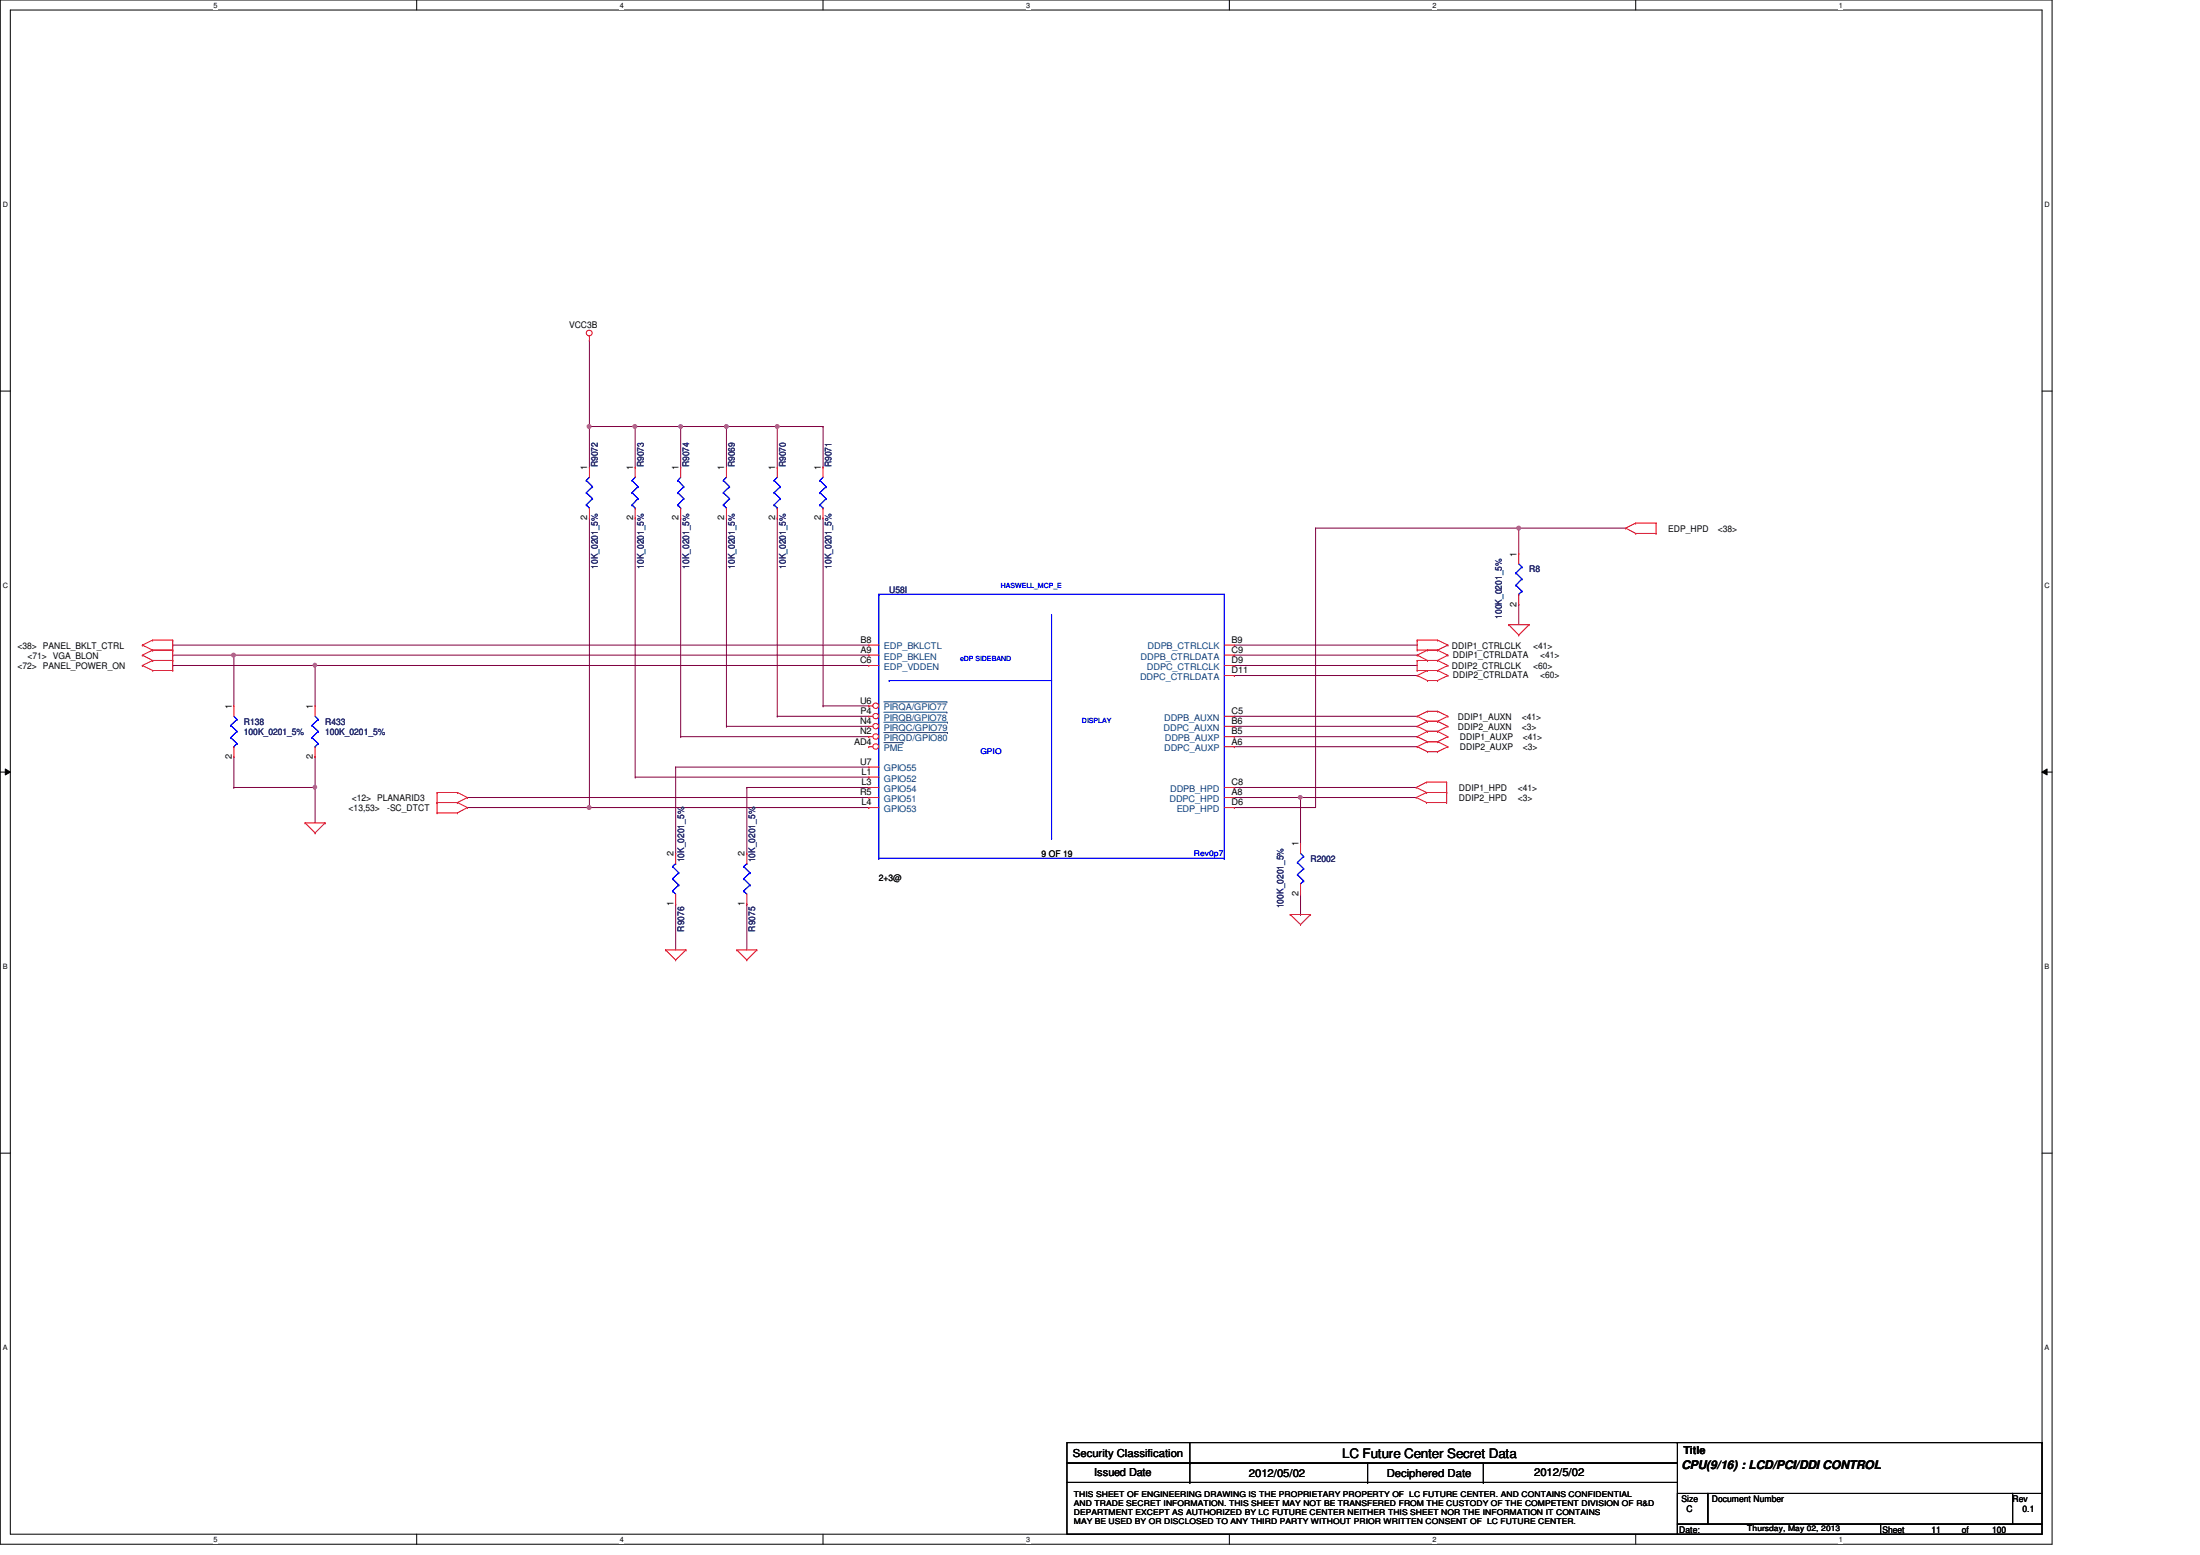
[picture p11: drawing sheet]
<svg xmlns="http://www.w3.org/2000/svg" width="297mm" height="210mm" viewBox="0 0 297 210" stroke-linecap="round" stroke-linejoin="round" font-family="sans-serif">
<path d="M0 0h277.1v208.4h-277.1zM1.4 1.4h274.3v205.7h-274.3z" fill="none" stroke="#000" stroke-width=".14"/>
<g fill="#fff">
<path d="M28.8 .1h.6v1.1h-.6z"/>
<path d="M28.8 207.2h.6v1.1h-.6z"/>
</g>
<path d="M56.3 0v1.4M56.3 207.1v1.3" fill="none" stroke="#000" stroke-width=".14"/>
<g fill="#fff">
<path d="M83.7 .1h.5v1.1h-.5z"/>
<path d="M83.7 207.2h.5v1.1h-.5z"/>
</g>
<path d="M111.1 0v1.4M111.1 207.1v1.3" fill="none" stroke="#000" stroke-width=".14"/>
<g fill="#fff">
<path d="M138.6 .1h.5v1.1h-.5z"/>
<path d="M138.6 207.2h.5v1.1h-.5z"/>
</g>
<path d="M166 0v1.4M166 207.1v1.3" fill="none" stroke="#000" stroke-width=".14"/>
<g fill="#fff">
<path d="M193.4 .1h.6v1.1h-.6z"/>
<path d="M193.4 207.2h.6v1.1h-.6z"/>
</g>
<path d="M220.8 0v1.4M220.8 207.1v1.3" fill="none" stroke="#000" stroke-width=".14"/>
<g fill="#fff">
<path d="M248.3 .1h.5v1.1h-.5z"/>
<path d="M248.3 207.2h.5v1.1h-.5z"/>
<path d="M.4 27.1h.7v1.1h-.7z"/>
<path d="M276.1 27.1h.7v1.1h-.7z"/>
<path d="M.4 78.5h.7v1.1h-.7z"/>
<path d="M276.1 78.5h.7v1.1h-.7z"/>
</g>
<path d="M0 52.8h1.4M275.7 52.8h1.4" fill="none" stroke="#000" stroke-width=".14"/>
<g fill="#fff">
<path d="M.4 129.9h.6v1.1h-.6z"/>
<path d="M276.1 129.9h.6v1.1h-.6z"/>
</g>
<path d="M0 104.2h1.4M.7 103.8l.7 .4-.7 .4zM275.7 104.2l.7-.4v.8zM275.7 104.2h1.4" fill="none" stroke="#000" stroke-width=".14"/>
<path d="M.7 103.8l.7 .4-.7 .4zM275.7 104.2l.7-.4v.8z" fill="#000"/>
<g fill="#fff">
<path d="M.4 181.4h.6v1.1h-.6z"/>
<path d="M276.1 181.4h.6v1.1h-.6z"/>
</g>
<path d="M0 155.7h1.4M275.7 155.7h1.4" fill="none" stroke="#000" stroke-width=".14"/>
<path d="M31.6 102.2h.1M31.6 106.3h.1M31.6 102.2v4.1M31.6 106.3h10.9" fill="none" stroke="#800040" stroke-width=".14"/>
<path d="M42.3 106.1l.2-.1 .2 .1v.3l-.2 .1-.2-.1z" fill-rule="evenodd" fill="#f0f"/>
<path d="M42.3 106.1l.2-.1 .2 .1v.3l-.2 .1-.2-.1z" fill="none" stroke="#f0f" stroke-width=".14"/>
<path d="M31.6 88.4h.1M31.6 88.4h85.7M42.5 106.3h.1M42.5 102.2h.1M42.5 102.2v8.9" fill="none" stroke="#800040" stroke-width=".14"/>
<circle cx="31.5" cy="88.4" r=".26" fill="#f0f"/>
<circle cx="31.5" cy="88.4" r=".26" fill="none" stroke="#f0f" stroke-width=".14"/>
<path d="M23.3 88.4h.1M23.3 89.8h.1M23.3 87.1h.1M23.3 88.4h8.3M23.3 89.8h94M23.3 87.1h94M31.6 88.4h.1M31.6 88.4v6.9M42.5 89.8h.1M42.5 89.8v5.5" fill="none" stroke="#800040" stroke-width=".14"/>
<path d="M42.3 89.6l.2-.1 .2 .1v.4h-.2h-.2z" fill-rule="evenodd" fill="#f0f"/>
<path d="M42.3 89.6l.2-.1 .2 .1v.4h-.2h-.2z" fill="none" stroke="#f0f" stroke-width=".14"/>
<path d="M205.1 71.3h.1M205.1 71.3h14.4M166.7 109h.1M166.7 109h10.9" fill="none" stroke="#800040" stroke-width=".14"/>
<circle cx="205.1" cy="71.3" r=".26" fill="#f0f"/>
<circle cx="205.1" cy="71.3" r=".26" fill="none" stroke="#f0f" stroke-width=".14"/>
<path d="M79.6 57.6h.1M79.6 57.6v5.5M177.6 71.3h.1M177.6 71.3h27.5M205.1 71.3h.1M205.1 71.3v3.4M205.1 81.6h.1M205.1 81.6v2.7" fill="none" stroke="#800040" stroke-width=".14"/>
<circle cx="79.5" cy="57.6" r=".26" fill="#f0f"/>
<circle cx="79.5" cy="57.6" r=".26" fill="none" stroke="#f0f" stroke-width=".14"/>
<path d="M79.6 57.6h.1M79.6 57.6h6.2M85.8 57.6h.1M85.8 57.6v5.5" fill="none" stroke="#800040" stroke-width=".14"/>
<circle cx="85.7" cy="57.6" r=".26" fill="#f0f"/>
<circle cx="85.7" cy="57.6" r=".26" fill="none" stroke="#f0f" stroke-width=".14"/>
<path d="M79.6 45.9h.1M79.6 45.9v11.7M104.9 57.6h.1M104.9 57.6h6.2M111.1 57.6h.1M111.1 57.6v5.5" fill="none" stroke="#800040" stroke-width=".14"/>
<circle cx="104.9" cy="57.6" r=".26" fill="#f0f"/>
<circle cx="104.9" cy="57.6" r=".26" fill="none" stroke="#f0f" stroke-width=".14"/>
<path d="M85.8 57.6h.1M85.8 57.6h12.3M91.9 57.6h.1M91.9 57.6v5.5M98.1 57.6h.1M98.1 57.6v5.5" fill="none" stroke="#800040" stroke-width=".14"/>
<circle cx="91.9" cy="57.6" r=".26" fill="#f0f"/>
<circle cx="91.9" cy="57.6" r=".26" fill="none" stroke="#f0f" stroke-width=".14"/>
<path d="M98.1 57.6h.1M98.1 57.6h6.8M104.9 57.6h.1M104.9 57.6v5.5" fill="none" stroke="#800040" stroke-width=".14"/>
<circle cx="98.1" cy="57.6" r=".26" fill="#f0f"/>
<circle cx="98.1" cy="57.6" r=".26" fill="none" stroke="#f0f" stroke-width=".14"/>
<g fill="none" stroke="#800040" stroke-width=".14">
<path d="M79.6 69.9v39.1M85.8 69.9v35M98.1 69.9h.1M98.1 69.9v28.1M104.9 69.9h.1M104.9 69.9v26.8M111.1 69.9v25.4M91.9 99.4h.1M91.9 99.4h25.4M104.9 96.7h.1M104.9 96.7h12.4M111.1 95.3h.1"/>
<path d="M111.1 95.3h6.2M117.3 95.3h.1M79.6 109h.1M85.8 104.9h.1M85.8 104.9h31.5M117.3 104.9h.1"/>
</g>
<circle cx="79.5" cy="109" r=".26" fill="#f0f"/>
<circle cx="79.5" cy="109" r=".26" fill="none" stroke="#f0f" stroke-width=".14"/>
<g fill="none" stroke="#800040" stroke-width=".14">
<path d="M166.7 87.1h.1M166.7 88.4h.1M166.7 89.8h.1M166.7 91.2h.1M166.7 96.7h.1M166.7 98h.1M166.7 99.4h.1M166.7 87.1h24.6M166.7 88.4h24.6M166.7 89.8h24.6M166.7 91.2h24.6M166.7 96.7h24.6"/>
<path d="M166.7 98h24.6M166.7 99.4h24.6M63.1 107.7h.1M63.1 109h54.2M63.1 107.7h54.2M79.6 109h.1M91.2 103.5h.1M91.2 115.2h.1M91.2 103.5h26.1M91.2 103.5v11.7M100.8 106.3h.1M100.8 115.2h.1"/>
<path d="M100.8 106.3h16.5M100.8 106.3v8.9M117.3 109h.1M166.7 100.8h.1M166.7 100.8h24.6M175.6 107.7h.1M175.6 107.7h15.6M91.2 122h.1M91.2 122v6.2M100.8 122h.1M100.8 122v6.2"/>
</g>
<circle cx="175.6" cy="107.6" r=".25" fill="#f0f"/>
<circle cx="175.6" cy="107.6" r=".25" fill="none" stroke="#f0f" stroke-width=".14"/>
<g fill="none" stroke="#800040" stroke-width=".14">
<path d="M91.9 69.9h.1M91.9 69.9v29.5M177.6 71.3h.1M177.6 71.3v37.7M98.1 98h.1M98.1 98h19.2M166.7 106.3h.1M166.7 107.7h.1M166.7 106.3h24.5M166.7 107.7h8.9v6.1M175.6 113.8h.1M175.6 123.4h.1"/>
<path d="M175.6 120.7v2.7"/>
</g>
<g fill="none" stroke="#f00" stroke-width=".14">
<path d="M79.6 45.9h.1M79.6 45.4v.5M79.6 63.1h.1M79.6 69.9h.1M79.6 63.1v1.3M79.6 68.6v1.3M85.8 63.1h.1M85.8 69.9h.1M85.8 63.1v1.3M85.8 68.6v1.3M91.9 63.1h.1M91.9 69.9h.1"/>
<path d="M91.9 63.1v1.3M91.9 68.6v1.3M98.1 63.1h.1M98.1 69.9h.1M98.1 63.1v1.3M98.1 68.6v1.3M104.9 63.1h.1M104.9 69.9h.1M104.9 63.1v1.3M104.9 68.6v1.3M111.1 63.1h.1M111.1 69.9h.1"/>
<path d="M111.1 63.1v1.3M111.1 68.6v1.3M205.1 74.7h.1M205.1 74.7v1.4M219.5 71.3h.1M219.5 71.3l1.3 .7M220.8 70.6h.1M220.8 72h.1M220.8 70.6l-1.3 .7M220.8 70.6h2.8M220.8 72h2.8M223.6 70.6h.1"/>
<path d="M223.6 72h.1M223.6 70.6v1.4M19.2 88.4h.1M19.2 89.8h.1M19.2 87.1h.1M19.2 88.4l1.4 .8M19.2 89.8l1.4 .7M19.2 87.1l1.4 .7M20.6 87.8h.1M20.6 89.2h.1M20.6 90.5h.1M20.6 86.4h.1"/>
<path d="M20.6 87.8l-1.4 .6M20.6 87.8h2.7M20.6 89.2h2.7M20.6 89.2l-1.4 .6M20.6 90.5h2.7M20.6 86.4l-1.4 .7M20.6 86.4h2.7M23.3 87.8h.1M23.3 89.2h.1M23.3 90.5h.1M23.3 86.4h.1M23.3 86.4v4.1"/>
<path d="M31.6 95.3h.1M31.6 95.3v1.4M42.5 95.3h.1M42.5 95.3v1.4M117.3 87.1h.1M117.3 87.1h1.4M165.3 87.1h1.4M165.3 96.7h1.4M165.3 91.2h1.4M165.3 89.8h1.4M165.3 88.4h1.4M166.7 96.7h.1"/>
<path d="M166.7 91.2h.1M166.7 89.8h.1M166.7 88.4h.1M166.7 87.1h.1M191.3 96.7h.1M191.3 99.4h.1M191.3 86.4h.1M191.3 87.8h.1M191.3 88.4h.1M191.3 89.2h.1M191.3 90.5h.1M191.3 91.2h.1"/>
<path d="M191.3 98h.1M191.3 87.8h2.8M191.3 89.2h2.8M191.3 90.5h2.8M191.3 86.4h2.8M191.3 96.7l1.4 .7M191.3 99.4l1.4 .7M191.3 86.4v1.4M191.3 89.2v1.3M191.3 88.4l1.4 .8M191.3 91.2l1.4 .7M191.3 98l1.4 .7"/>
<path d="M192.7 96h.1M192.7 97.4h.1M192.7 98.7h.1M192.7 87.8h.1M192.7 89.2h.1M192.7 90.5h.1M192.7 91.9h.1M192.7 96l-1.4 .7M192.7 96h1.4M192.7 97.4h1.4M192.7 98.7l-1.4 .7M192.7 98.7h1.4"/>
<path d="M192.7 87.8l-1.4 .6M192.7 90.5l-1.4 .7M192.7 91.9h1.4M192.7 97.4l-1.4 .6M194.1 96h.1M194.1 97.4h.1M194.1 98.7h.1M194.1 86.4h.1M194.1 87.8h.1M194.1 89.2h.1M194.1 90.5h.1M194.1 91.9h.1"/>
<path d="M194.1 96l1.4 .7M194.1 98.7l1.4 .7M194.1 86.4l1.4 .7M194.1 87.8l1.4 .6M194.1 89.2l1.4 .6M194.1 90.5l1.4 .7M194.1 97.4l1.4 .6M195.5 96.7h.1M195.5 99.4h.1M195.5 87.1h.1M195.5 88.4h.1M195.5 89.8h.1"/>
<path d="M195.5 91.2h.1M195.5 98h.1M195.5 96.7l-1.4 .7M195.5 99.4l-1.4 .7M195.5 87.1l-1.4 .7M195.5 88.4l-1.4 .8M195.5 89.8l-1.4 .7M195.5 91.2l-1.4 .7M195.5 98l-1.4 .7M203.7 84.3h.1M203.7 84.3h2.8M203.7 84.3l1.4 1.4"/>
<path d="M205.1 85.7h.1M205.1 81.6h.1M205.1 80.2v1.4M206.5 84.3h.1M206.5 84.3l-1.4 1.4M31.6 102.2h.1M31.6 100.8v1.4M41.2 111.1h.1M41.2 111.1h2.7M41.2 111.1l1.3 1.3M42.5 112.4h.1M42.5 102.2h.1"/>
<path d="M42.5 100.8v1.4M43.9 111.1h.1M43.9 111.1l-1.4 1.3M59 108.3h.1M59 109.7h.1M59 107h.1M59 108.3h2.8M59 107v2.7M59 109.7h2.8M59 107h2.8M61.8 108.3h.1M61.8 109.7h.1"/>
<path d="M61.8 107h.1M61.8 108.3l1.3 .7M61.8 107l1.3 .7M63.1 109h.1M63.1 107.7h.1M63.1 109l-1.3 .7M63.1 107.7l-1.3 .6M91.2 115.2h.1M91.2 115.2v1.4M100.8 115.2h.1M100.8 115.2v1.4M165.3 107.7h1.4"/>
<path d="M165.3 109h1.4M165.3 106.3h1.4M166.7 107.7h.1M166.7 109h.1M166.7 106.3h.1M175.6 113.8h.1M175.6 113.8v1.4M175.6 119.3v1.4M191.2 107.7h.1M191.2 106.3h.1M191.2 107.7l1.4 .6M191.2 106.3l1.4 .7"/>
<path d="M191.3 100.8h.1M191.3 100.8l1.4 .7M192.6 107h.1M192.6 108.3h.1M192.6 105.6h.1M192.6 108.3h2.7M192.6 107h2.7M192.6 107l-1.4 .7M192.6 105.6l-1.4 .7M192.6 105.6h2.7M192.7 100.1h.1M192.7 101.5h.1"/>
<path d="M192.7 100.1h1.4M192.7 100.1l-1.4 .7M192.7 101.5h1.4M194.1 100.1h.1M194.1 101.5h.1M194.1 100.1l1.4 .7M195.3 107h.1M195.3 108.3h.1M195.3 105.6h.1M195.3 105.6v2.7M195.5 100.8h.1M195.5 100.8l-1.4 .7"/>
<path d="M89.9 128.2h.1M89.9 128.2h2.7M89.9 128.2l1.3 1.4M91.2 129.6h.1M91.2 122h.1M91.2 120.7v1.3M92.6 128.2h.1M92.6 128.2l-1.4 1.4M99.5 128.2h.1M99.5 128.2h2.7M99.5 128.2l1.3 1.4M100.8 129.6h.1"/>
<path d="M100.8 122h.1M100.8 120.7v1.3M102.2 128.2h.1M102.2 128.2l-1.4 1.4M174.2 123.4h.1M174.2 123.4h2.7M174.2 123.4l1.4 1.4M175.6 124.8h.1M175.6 120.7h.1M176.9 123.4h.1M176.9 123.4l-1.3 1.4"/>
<circle cx="79.6" cy="45" r=".39"/>
</g>
<g fill="none" stroke="#000" stroke-width=".14">
<path d="M144.1 194.7h82.4v2.8h-82.4zM144.1 197.5h82.4v2.6h-82.4zM160.7 197.5h.1M160.7 194.7v5.4M184.7 197.5v2.6M200.3 197.5v2.6M226.4 194.7h49.3M275.7 194.7h.1M275.7 194.7v6.9M144.1 200.1h82.4v7h-82.4zM160.7 200.1h.1M184.7 200.1h.1"/>
<path d="M200.3 200.1h.1M226.5 201.6h4.1v4.1h-4.1zM226.5 205.7h27.4v1.4h-27.4zM230.6 201.6h41.1v4.1h-41.1zM253.9 205.7h21.8v1.4h-21.8zM271.7 201.6h4v4.1h-4z"/>
</g>
<g fill="none" stroke="#00f" stroke-width=".14">
<path d="M79.2 64.9h.1M79.2 66.5h.1M79.2 68.2h.1M79.2 64.9l.8 .8M79.2 66.5l.8 .8M79.2 68.2l.4 .4M79.6 68.6h.1M79.6 64.4l-.4 .5M80 65.7h.1M80 67.3h.1M80 65.7l-.8 .8M80 67.3l-.8 .9"/>
<path d="M85.3 64.9h.1M85.3 66.5h.1M85.3 68.2h.1M85.3 64.9l.8 .8M85.3 66.5l.8 .8M85.3 68.2l.5 .4M85.8 68.6h.1M85.8 64.4l-.5 .5M86.1 65.7h.1M86.1 67.3h.1M86.1 65.7l-.8 .8M86.1 67.3l-.8 .9"/>
<path d="M91.5 64.9h.1M91.5 66.5h.1M91.5 68.2h.1M91.5 64.9l.8 .8M91.5 66.5l.8 .8M91.5 68.2l.4 .4M91.9 68.6h.1M91.9 64.4l-.4 .5M92.3 65.7h.1M92.3 67.3h.1M92.3 65.7l-.8 .8M92.3 67.3l-.8 .9"/>
<path d="M97.7 64.9h.1M97.7 66.5h.1M97.7 68.2h.1M97.7 64.9l.8 .8M97.7 66.5l.8 .8M97.7 68.2l.4 .4M98.1 68.6h.1M98.1 64.4l-.4 .5M98.5 65.7h.1M98.5 67.3h.1M98.5 65.7l-.8 .8M98.5 67.3l-.8 .9"/>
<path d="M104.5 64.9h.1M104.5 66.5h.1M104.5 68.2h.1M104.5 64.9l.9 .8M104.5 66.5l.9 .8M104.5 68.2l.4 .4M104.9 68.6h.1M104.9 64.4l-.4 .5M105.4 65.7h.1M105.4 67.3h.1M105.4 65.7l-.9 .8M105.4 67.3l-.9 .9"/>
<path d="M110.7 64.9h.1M110.7 66.5h.1M110.7 68.2h.1M110.7 64.9l.8 .8M110.7 66.5l.8 .8M110.7 68.2l.4 .4M111.1 68.6h.1M111.1 64.4l-.4 .5M111.5 65.7h.1M111.5 67.3h.1M111.5 65.7l-.8 .8M111.5 67.3l-.8 .9"/>
<path d="M204.7 77.3h.1M204.7 79h.1M204.7 77.3l.8 .8M204.7 79l.8 .8M205.1 76.1l.4 .4M205.5 76.5h.1M205.5 78.1h.1M205.5 79.8h.1M205.5 76.5l-.8 .8M205.5 78.1l-.8 .9M205.5 79.8l-.4 .4M31.2 97.9h.1"/>
<path d="M31.2 99.6h.1M31.2 97.9l.8 .8M31.2 99.6l.8 .8M31.6 96.7l.4 .4M32 97.1h.1M32 98.7h.1M32 97.1l-.8 .8M32 98.7l-.8 .9M42.1 97.9h.1M42.1 99.6h.1M42.1 97.9l.9 .8M42.1 99.6l.9 .8"/>
<path d="M42.5 96.7l.5 .4M43 97.1h.1M43 98.7h.1M43 97.1l-.9 .8M43 98.7l-.9 .9M118.7 80.2h.1M118.7 80.2v35.7M118.7 80.2h46.6v35.7M120.1 91.9h.1M120.1 91.9h21.9M142 83v30.2M205.1 80.2h.1"/>
<path d="M31.6 100.8h.1M32 100.4h.1M32 100.4l-.4 .4M42.5 100.8h.1M43 100.4h.1M43 100.4l-.5 .4M90.8 118.6h.1M90.8 117h.1M90.8 118.6l.8 .9M90.8 117l.8 .8M91.2 116.6h.1M91.2 116.6l-.4 .4"/>
<path d="M91.6 119.5h.1M91.6 117.8h.1M91.6 119.5l-.8 .8M91.6 117.8l-.8 .8M100.4 118.6h.1M100.4 117h.1M100.4 118.6l.9 .9M100.4 117l.9 .8M100.8 116.6h.1M100.8 116.6l-.4 .4M101.3 119.5h.1M101.3 117.8h.1"/>
<path d="M101.3 119.5l-.9 .8M101.3 117.8l-.9 .8M118.7 115.9h.1M118.7 115.9h46.6M142 113.2h.1M165.3 115.9h.1M175.2 116.4h.1M175.2 118.1h.1M175.2 116.4l.8 .9M175.2 118.1l.8 .8M175.6 119.3h.1M175.6 115.2l.4 .4"/>
<path d="M176 115.6h.1M176 117.3h.1M176 118.9h.1M176 115.6l-.8 .8M176 117.3l-.8 .8M176 118.9l-.4 .4M90.8 120.3h.1M90.8 120.3l.4 .4M100.4 120.3h.1M100.4 120.3l.4 .4"/>
</g>
<circle cx="118.2" cy="95.3" r=".37" fill="#fff"/>
<g fill="none" stroke="#f00" stroke-width=".14">
<path d="M117.3 95.3h.1M117.3 95.3h.6"/>
<circle cx="118.2" cy="95.3" r=".37"/>
</g>
<path d="M119.3 94.7h8.5M127.8 94.7h.1" fill="none" stroke="#004080" stroke-width=".14"/>
<circle cx="118.2" cy="96.7" r=".37" fill="#fff"/>
<g fill="none" stroke="#f00" stroke-width=".14">
<path d="M117.3 96.7h.1M117.3 96.7h.6"/>
<circle cx="118.2" cy="96.7" r=".37"/>
</g>
<path d="M119.3 96.1h8.5M127.8 96.1h.1" fill="none" stroke="#004080" stroke-width=".14"/>
<circle cx="118.2" cy="98" r=".37" fill="#fff"/>
<g fill="none" stroke="#f00" stroke-width=".14">
<path d="M117.3 98h.1M117.3 98h.6"/>
<circle cx="118.2" cy="98" r=".37"/>
</g>
<path d="M119.3 97.5h8.6M127.9 97.5h.1" fill="none" stroke="#004080" stroke-width=".14"/>
<circle cx="118.2" cy="99.4" r=".37" fill="#fff"/>
<g fill="none" stroke="#f00" stroke-width=".14">
<path d="M117.3 99.4h.1M117.3 99.4h.6"/>
<circle cx="118.2" cy="99.4" r=".37"/>
</g>
<path d="M119.3 98.9h8.6M127.9 98.9h.1" fill="none" stroke="#004080" stroke-width=".14"/>
<circle cx="118.2" cy="100.8" r=".37" fill="#fff"/>
<g fill="none" stroke="#f00" stroke-width=".14">
<path d="M117.3 88.4h.1M117.3 89.8h.1M117.3 88.4h1.4M117.3 89.8h1.4M165.3 99.4h1.4M165.3 98h1.4M166.7 99.4h.1M166.7 98h.1M117.3 100.8h.1M117.3 103.5h.1M117.3 104.9h.1M117.3 106.3h.1"/>
<path d="M117.3 107.7h.1M117.3 109h.1M117.3 100.8h.6M117.3 103.5h1.4M117.3 104.9h1.4M117.3 106.3h1.4M117.3 107.7h1.4M117.3 109h1.4M165.3 100.8h1.4M166.7 100.8h.1"/>
<circle cx="118.2" cy="100.8" r=".37"/>
</g>
<path d="M119.3 100.2h2.6M121.9 100.2h.1" fill="none" stroke="#004080" stroke-width=".14"/>
<path d="M42.3 106.1l.2-.1 .2 .1v.3l-.2 .1-.2-.1z" fill-rule="evenodd" fill="#f0f"/>
<path d="M42.3 106.1l.2-.1 .2 .1v.3l-.2 .1-.2-.1z" fill="none" stroke="#f0f" stroke-width=".14"/>
<circle cx="31.5" cy="88.4" r=".26" fill="#f0f"/>
<circle cx="31.5" cy="88.4" r=".26" fill="none" stroke="#f0f" stroke-width=".14"/>
<path d="M42.3 89.6l.2-.1 .2 .1v.4h-.2h-.2z" fill-rule="evenodd" fill="#f0f"/>
<path d="M42.3 89.6l.2-.1 .2 .1v.4h-.2h-.2z" fill="none" stroke="#f0f" stroke-width=".14"/>
<circle cx="205.1" cy="71.3" r=".26" fill="#f0f"/>
<circle cx="205.1" cy="71.3" r=".26" fill="none" stroke="#f0f" stroke-width=".14"/>
<circle cx="79.5" cy="57.6" r=".26" fill="#f0f"/>
<circle cx="79.5" cy="57.6" r=".26" fill="none" stroke="#f0f" stroke-width=".14"/>
<circle cx="85.7" cy="57.6" r=".26" fill="#f0f"/>
<circle cx="85.7" cy="57.6" r=".26" fill="none" stroke="#f0f" stroke-width=".14"/>
<circle cx="104.9" cy="57.6" r=".26" fill="#f0f"/>
<circle cx="104.9" cy="57.6" r=".26" fill="none" stroke="#f0f" stroke-width=".14"/>
<circle cx="91.9" cy="57.6" r=".26" fill="#f0f"/>
<circle cx="91.9" cy="57.6" r=".26" fill="none" stroke="#f0f" stroke-width=".14"/>
<circle cx="98.1" cy="57.6" r=".26" fill="#f0f"/>
<circle cx="98.1" cy="57.6" r=".26" fill="none" stroke="#f0f" stroke-width=".14"/>
<circle cx="79.5" cy="109" r=".26" fill="#f0f"/>
<circle cx="79.5" cy="109" r=".26" fill="none" stroke="#f0f" stroke-width=".14"/>
<circle cx="175.6" cy="107.6" r=".25" fill="#f0f"/>
<circle cx="175.6" cy="107.6" r=".25" fill="none" stroke="#f0f" stroke-width=".14"/>
<text font-size="1.8" x="181.2" y="196.8">LC Future Center Secret Data</text>
<text font-size="1.6" x="227" y="198.2">CPU(9/16) : LCD/PCI/DDI CONTROL</text>
<g font-size="1.5">
<text x="144.9" y="196.6">Security Classification</text>
<text x="227.3" y="196.3">Title</text>
<text x="147.7" y="199.3">Issued Date</text>
<text x="168.6" y="199.4">2012/05/02</text>
<text x="187.2" y="199.4">Deciphered Date</text>
<text x="207.1" y="199.3">2012/5/02</text>
</g>
<g font-size="1.2">
<text x="76.8" y="44.3">VCC3B</text>
<text x="79.3" y="63.5" transform="rotate(-90 79.3 63.5)">1</text>
<text x="85.5" y="63.5" transform="rotate(-90 85.5 63.5)">1</text>
<text x="91.6" y="63.5" transform="rotate(-90 91.6 63.5)">1</text>
<text x="97.8" y="63.5" transform="rotate(-90 97.8 63.5)">1</text>
<text x="104.6" y="63.5" transform="rotate(-90 104.6 63.5)">1</text>
<text x="110.8" y="63.5" transform="rotate(-90 110.8 63.5)">1</text>
<text x="79.3" y="70.2" transform="rotate(-90 79.3 70.2)">2</text>
<text x="85.5" y="70.2" transform="rotate(-90 85.5 70.2)">2</text>
<text x="91.6" y="70.2" transform="rotate(-90 91.6 70.2)">2</text>
<text x="97.8" y="70.2" transform="rotate(-90 97.8 70.2)">2</text>
<text x="104.6" y="70.2" transform="rotate(-90 104.6 70.2)">2</text>
<text x="110.8" y="70.2" transform="rotate(-90 110.8 70.2)">2</text>
<text x="225.3" y="71.8">EDP_HPD</text>
<text x="231.9" y="71.8">&lt;38&gt;</text>
<text x="204.8" y="75.1" transform="rotate(-90 204.8 75.1)">1</text>
<text x="204.8" y="81.9" transform="rotate(-90 204.8 81.9)">2</text>
<text x="2.4" y="87.5">&lt;38&gt; PANEL_BKLT_CTRL</text>
<text x="3.7" y="88.9">&lt;71&gt; VGA_BLON</text>
<text x="116.1" y="89.5">C6</text>
<text x="116.2" y="86.8">B8</text>
<text x="116.2" y="88.1">A9</text>
<text x="166.3" y="89.5">D9</text>
<text x="166.3" y="88.1">C9</text>
<text x="166.3" y="86.8">B9</text>
<text x="196" y="87.5">DDIP1_CTRLCLK</text>
<text x="196.2" y="88.8">DDIP1_CTRLDATA</text>
<text x="207" y="87.5">&lt;41&gt;</text>
<text x="207.9" y="88.8">&lt;41&gt;</text>
<text x="2.4" y="90.3">&lt;72&gt; PANEL_POWER_ON</text>
<text x="31.3" y="95.7" transform="rotate(-90 31.3 95.7)">1</text>
<text x="42.2" y="95.7" transform="rotate(-90 42.2 95.7)">1</text>
<text x="116.1" y="95">U6</text>
<text x="166.3" y="90.9">D11</text>
<text x="196" y="90.3">DDIP2_CTRLCLK</text>
<text x="196.2" y="91.5">DDIP2_CTRLDATA</text>
<text x="207" y="90.3">&lt;60&gt;</text>
<text x="207.9" y="91.5">&lt;60&gt;</text>
<text x="115.3" y="100.5">AD4</text>
<text x="116.1" y="97.7">N4</text>
<text x="116.1" y="99.1">N2</text>
<text x="116.2" y="96.4">P4</text>
<text x="166.3" y="96.4">C5</text>
<text x="166.3" y="99.1">B5</text>
<text x="166.3" y="100.5">A6</text>
<text x="166.3" y="97.7">B6</text>
<text x="196.8" y="97.2">DDIP1_AUXN</text>
<text x="196.8" y="98.5">DDIP2_AUXN</text>
<text x="197.1" y="99.9">DDIP1_AUXP</text>
<text x="197.1" y="101.3">DDIP2_AUXP</text>
<text x="205.5" y="97.2">&lt;41&gt;</text>
<text x="205.5" y="98.5">&lt;3&gt;</text>
<text x="205.6" y="99.9">&lt;41&gt;</text>
<text x="205.6" y="101.3">&lt;3&gt;</text>
<text x="31.3" y="102.4" transform="rotate(-90 31.3 102.4)">2</text>
<text x="42.2" y="102.4" transform="rotate(-90 42.2 102.4)">2</text>
<text x="116.1" y="103.3">U7</text>
<text x="116.1" y="107.4">R5</text>
<text x="116.3" y="104.6">L1</text>
<text x="116.3" y="106">L3</text>
<text x="166.3" y="107.4">A8</text>
<text x="166.3" y="106">C8</text>
<text x="197" y="106.7">DDIP1_HPD</text>
<text x="204.9" y="106.7">&lt;41&gt;</text>
<text x="47.1" y="109.5">&lt;13,53&gt;</text>
<text x="47.5" y="108.1">&lt;12&gt; PLANARID3</text>
<text x="52.3" y="109.5">-SC_DTCT</text>
<text x="116.3" y="108.7">L4</text>
<text x="166.3" y="108.7">D6</text>
<text x="197" y="108.1">DDIP2_HPD</text>
<text x="204.9" y="108.1">&lt;3&gt;</text>
<text x="90.9" y="115.6" transform="rotate(-90 90.9 115.6)">2</text>
<text x="100.5" y="115.6" transform="rotate(-90 100.5 115.6)">2</text>
<text x="118.7" y="119">2+3@</text>
<text x="140.6" y="115.7">9 OF 19</text>
<text x="175.3" y="114.2" transform="rotate(-90 175.3 114.2)">1</text>
<text x="90.9" y="122.3" transform="rotate(-90 90.9 122.3)">1</text>
<text x="100.5" y="122.3" transform="rotate(-90 100.5 122.3)">1</text>
<text x="175.3" y="120.9" transform="rotate(-90 175.3 120.9)">2</text>
<text x="227" y="202.7">Size</text>
<text x="231.1" y="202.7">Document Number</text>
<text x="271.7" y="202.7">Rev</text>
<text x="226.7" y="206.9">Date:</text>
<text x="227.7" y="204.1">C</text>
<text x="254.2" y="206.9">Sheet</text>
<text x="260.8" y="206.9">11</text>
<text x="264.9" y="206.9">of</text>
<text x="269" y="206.9">100</text>
<text x="273.1" y="204.1">0.1</text>
</g>
<g font-size="1.2" fill="#000080">
<text x="80.7" y="63.1" transform="rotate(-90 80.7 63.1)">R9072</text>
<text x="86.9" y="63.1" transform="rotate(-90 86.9 63.1)">R9073</text>
<text x="93" y="63.1" transform="rotate(-90 93 63.1)">R9074</text>
<text x="99.2" y="63.1" transform="rotate(-90 99.2 63.1)">R9069</text>
<text x="106.1" y="63.1" transform="rotate(-90 106.1 63.1)">R9070</text>
<text x="112.3" y="63.1" transform="rotate(-90 112.3 63.1)">R9071</text>
<text x="80.7" y="76.8" transform="rotate(-90 80.7 76.8)">10K_0201_5%</text>
<text x="86.9" y="76.8" transform="rotate(-90 86.9 76.8)">10K_0201_5%</text>
<text x="93" y="76.8" transform="rotate(-90 93 76.8)">10K_0201_5%</text>
<text x="99.2" y="76.8" transform="rotate(-90 99.2 76.8)">10K_0201_5%</text>
<text x="106.1" y="76.8" transform="rotate(-90 106.1 76.8)">10K_0201_5%</text>
<text x="112.3" y="76.8" transform="rotate(-90 112.3 76.8)">10K_0201_5%</text>
<text x="206.5" y="77.3">R8</text>
<text x="120.1" y="80">U58I</text>
<text x="202.8" y="83.5" transform="rotate(-90 202.8 83.5)">100K_0201_5%</text>
<text x="32.9" y="97.8">R138</text>
<text x="32.9" y="99.2">100K_0201_5%</text>
<text x="43.9" y="97.8">R433</text>
<text x="43.9" y="99.2">100K_0201_5%</text>
<text x="92.4" y="116.4" transform="rotate(-90 92.4 116.4)">10K_0201_5%</text>
<text x="102" y="116.4" transform="rotate(-90 102 116.4)">10K_0201_5%</text>
<text x="176.9" y="116.3">R2002</text>
<text x="92.4" y="125.8" transform="rotate(-90 92.4 125.8)">R9076</text>
<text x="102" y="125.8" transform="rotate(-90 102 125.8)">R9075</text>
<text x="173.3" y="122.6" transform="rotate(-90 173.3 122.6)">100K_0201_5%</text>
</g>
<g font-size="1.2" fill="#004080">
<text x="119.3" y="87.7">EDP_BKLCTL</text>
<text x="119.3" y="89">EDP_BKLEN</text>
<text x="154" y="89">DDPB_CTRLDATA</text>
<text x="154.9" y="87.7">DDPB_CTRLCLK</text>
<text x="119.3" y="95.9">PIRQA/GPIO77</text>
<text x="119.3" y="90.4">EDP_VDDEN</text>
<text x="153.9" y="91.8">DDPC_CTRLDATA</text>
<text x="154.9" y="90.4">DDPC_CTRLCLK</text>
<text x="119.3" y="97.3">PIRQB/GPIO78</text>
<text x="119.3" y="98.6">PIRQC/GPIO79</text>
<text x="119.3" y="100">PIRQD/GPIO80</text>
<text x="119.3" y="101.4">PME</text>
<text x="157.1" y="98.6">DDPC_AUXN</text>
<text x="157.2" y="97.3">DDPB_AUXN</text>
<text x="157.2" y="101.4">DDPC_AUXP</text>
<text x="157.3" y="100">DDPB_AUXP</text>
<text x="119.3" y="104.1">GPIO55</text>
<text x="119.3" y="105.5">GPIO52</text>
<text x="119.3" y="106.9">GPIO54</text>
<text x="158" y="106.9">DDPB_HPD</text>
<text x="119.3" y="108.2">GPIO51</text>
<text x="119.3" y="109.6">GPIO53</text>
<text x="157.9" y="108.2">DDPC_HPD</text>
<text x="158.9" y="109.6">EDP_HPD</text>
</g>
<g font-size="1.1" fill="#00f">
<text x="132.4" y="101.8">GPIO</text>
<text x="161.2" y="115.5">Rev0p7</text>
</g>
<g font-size="1.1">
<text x="145" y="202">THIS SHEET OF ENGINEERING DRAWING IS THE PROPRIETARY PROPERTY OF LC FUTURE CENTER. AND CONTAINS CONFIDENTIAL</text>
<text x="145" y="203.2">AND TRADE SECRET INFORMATION. THIS SHEET MAY NOT BE TRANSFERED FROM THE CUSTODY OF THE COMPETENT DIVISION OF R&amp;D</text>
<text x="145" y="204.5">DEPARTMENT EXCEPT AS AUTHORIZED BY LC FUTURE CENTER NEITHER THIS SHEET NOR THE INFORMATION IT CONTAINS</text>
<text x="145" y="205.7">MAY BE USED BY OR DISCLOSED TO ANY THIRD PARTY WITHOUT PRIOR WRITTEN CONSENT OF LC FUTURE CENTER.</text>
<text x="235.9" y="206.7">Thursday, May 02, 2013</text>
</g>
<g font-size="1">
<text x="28.8" y="1">5</text>
<text x="83.7" y="1">4</text>
<text x="138.6" y="1">3</text>
<text x="193.4" y="1">2</text>
<text x="248.3" y="1">1</text>
<text x=".4" y="27.9">D</text>
<text x="276.1" y="27.9">D</text>
<text x=".4" y="79.4">C</text>
<text x="276.1" y="79.4">C</text>
<text x=".4" y="130.8">B</text>
<text x="276.1" y="130.8">B</text>
<text x=".4" y="182.2">A</text>
<text x="276.1" y="182.2">A</text>
<text x="28.8" y="208.1">5</text>
<text x="83.7" y="208.1">4</text>
<text x="138.6" y="208.1">3</text>
<text x="193.4" y="208.1">2</text>
<text x="248.3" y="208.1">1</text>
</g>
<g font-size=".9" fill="#00f">
<text x="135.1" y="79.4">HASWELL_MCP_E</text>
<text x="129.6" y="89.3">eDP SIDEBAND</text>
<text x="146.1" y="97.5">DISPLAY</text>
</g>
</svg>
